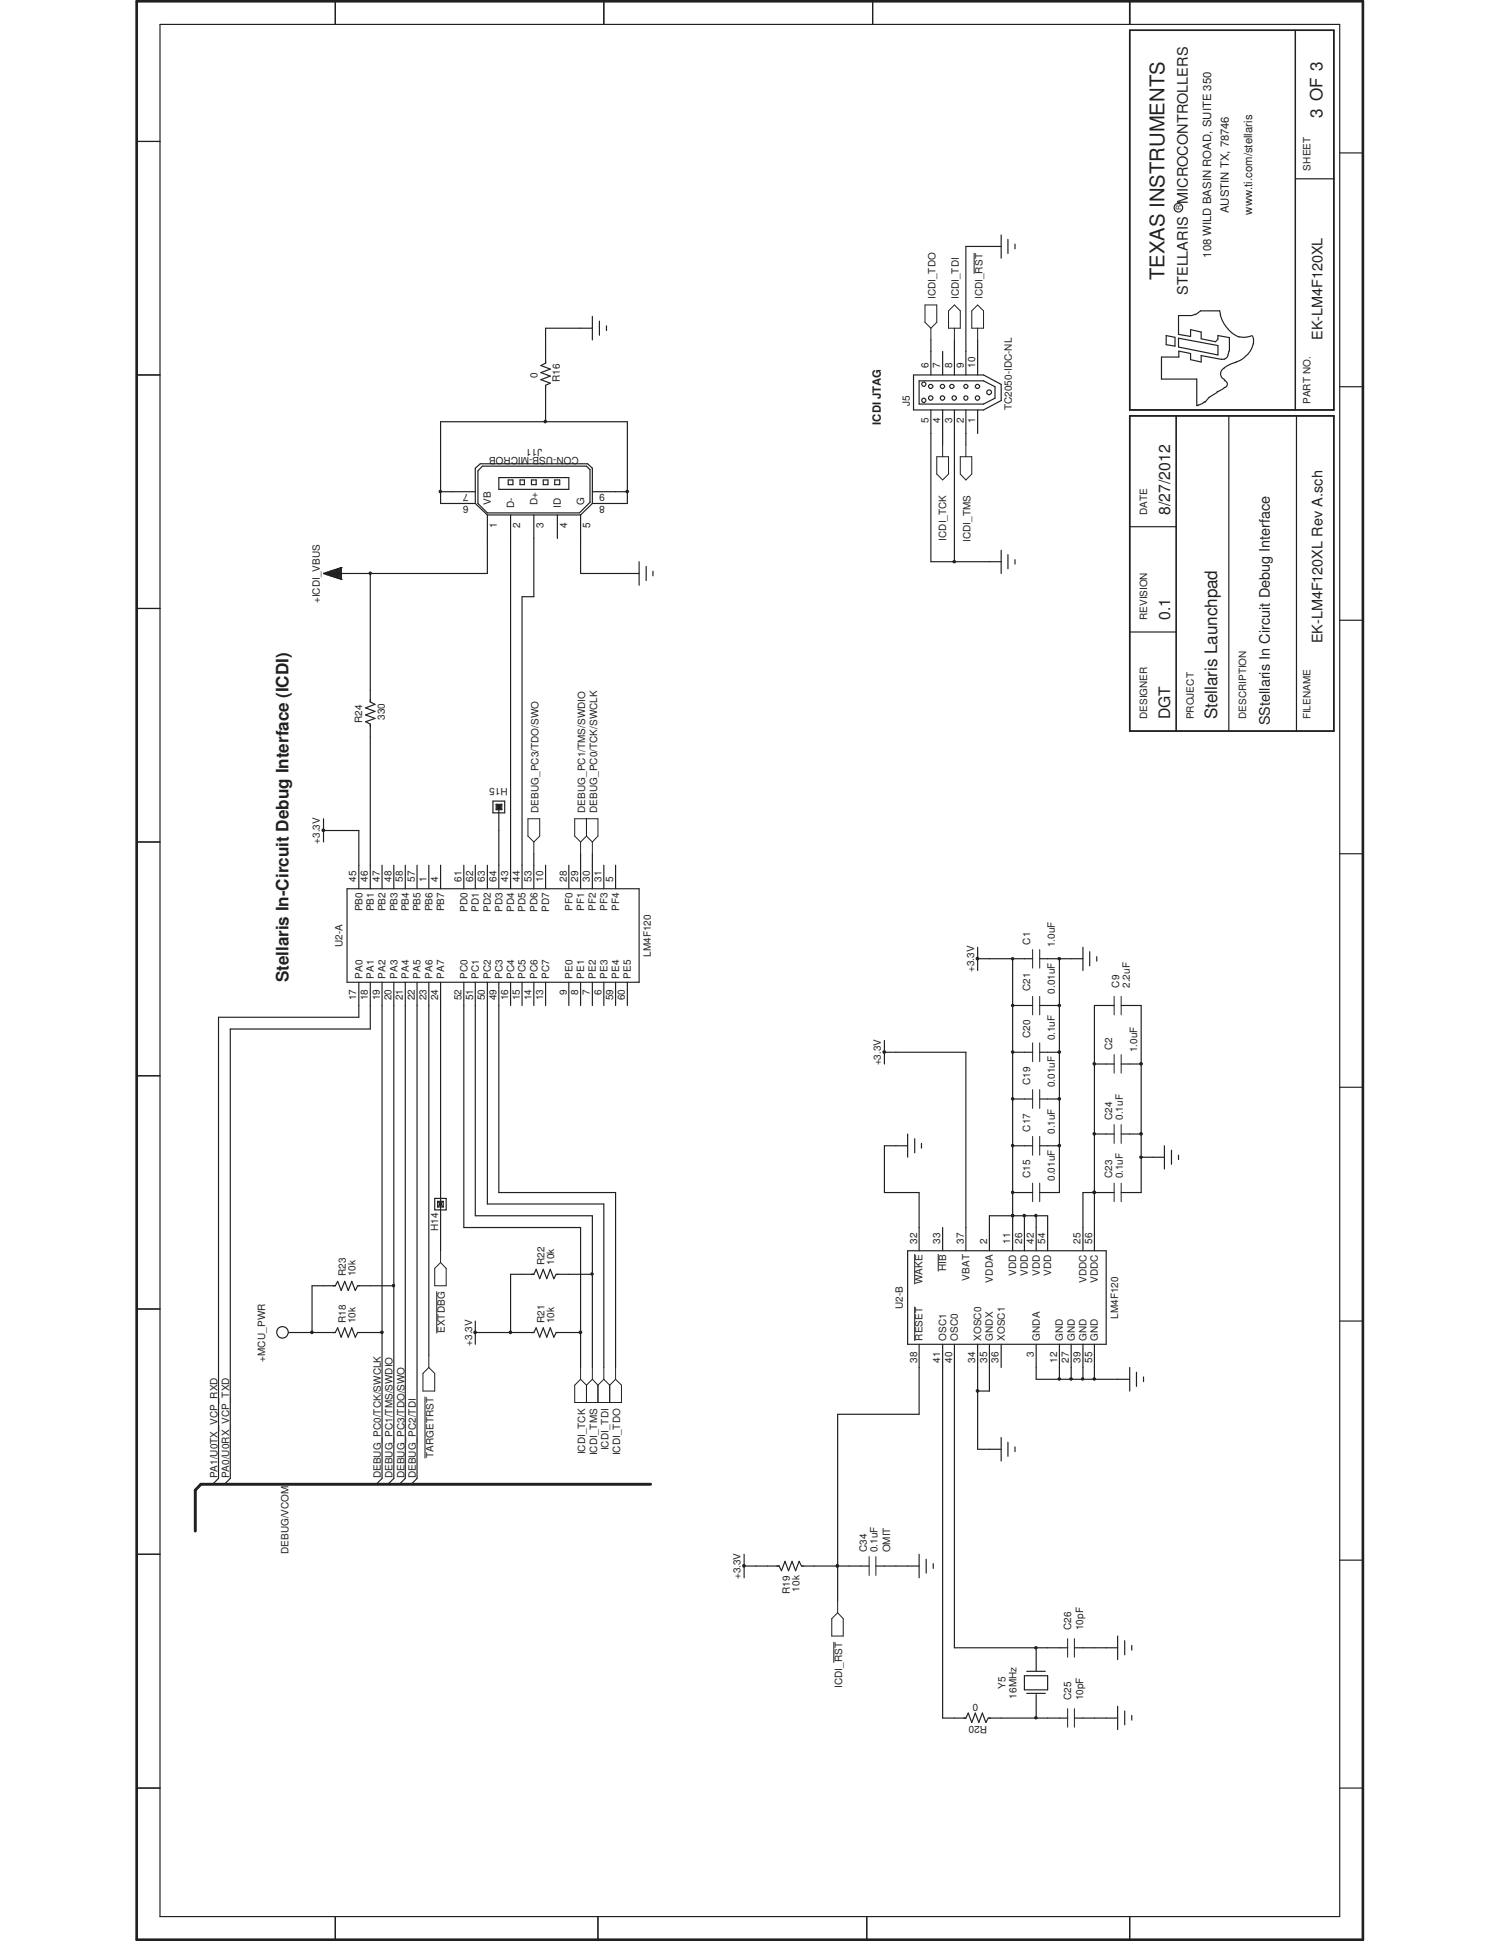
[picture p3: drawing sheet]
<svg xmlns="http://www.w3.org/2000/svg" width="216mm" height="279mm" viewBox="0 0 216 279" stroke-linecap="round" stroke-linejoin="round" font-family="sans-serif">
<g fill="none" stroke="#231f20" stroke-width=".17">
<path d="M23 3.5h169.8v272.4h-169.8zM48.3 .2v3.3M86.9 .2v3.3M125.6 .2v3.3M19.7 20.4h3.3M144.1 33.8v3.4M144.1 35.5h-5.1v18.5M145.1 34.5v2M146.1 35.1v.7M186.4 25.7h5.6M192.8 22h3.4M19.7 54h3.3"/>
<path d="M85.3 45.6v3.3M85.3 47.2h-6.8v5.1l-.6 .3 1.3 .5-1.3 .5 1.3 .5-1.3 .6 1.3 .5-.7 .3v5.2M86.3 46.2v2.1M87.3 46.9v.7M131.5 54h10.1l2.5 1.3v2.4l-2.5 1.3h-10.1zM132.3 54.8h9.3l1.6 .9v1.6l-1.6 .9h-9.3zM134 48.9v5.1M134 59v21.9h10.1M135.7 50.6v3.4M135.7 59v5.1M137.4 48.9v5.1M137.4 59v21.9"/>
<path d="M139 59v5.1M140.7 48.9v5.1M140.7 59v3.4M167.9 48.3l1.2 .3v1.2l-1.2-.2zM169.3 59.9v45.3M169.6 48.7l5.7 1v1.4l-5.7-1.1zM171.6 45.4h-2v2.7l1.8 .3v-.9l1.5 .3v1l2.1 .4 .3-.4v-.5l1.7 .3v1.9M172 45.2l-.4 .2M172.1 45.3l.7-.6h2.8l.1 .6M173.4 57.8l-.5 .4-.5 .1M175.2 56.5l-1.2 .7-.6 .8M175.6 45.3a4.9 4.9 0 0 0 2.8 3.2"/>
<path d="M175.8 51.7l-2.9-.5v.9l-1.5-.3v-.9l-1.7-.4v.9h-2.5v3.2h5.1v3.8h.2M176.2 53a.88 .88 0 0 0-.5 .8 .88 .88 0 0 0 .5 .8M176.2 54.8a.52 .52 0 0 1 .5 .5 .52 .52 0 0 1-.5 .5M176.2 54.7h.1M176.3 55.8l-.5 .3-.6 .3M176.7 51.1a.74 .74 0 0 1-.9 .6M176.9 50.5l-.2 .6M176.9 59.9v45.3M177.9 52.2l-.7 .2-1 .6M179.4 51.2l-.5 .5-1 .4M180.2 48.3l-.9 .2h-.9M180.3 48.4l.1 .4v.7"/>
<path d="M180.4 49.4l-.3 .8-.7 1M186.6 59.9v45.3M192.8 55.7h3.4M63.4 70.8h5M68.4 72.5v-5.1l.7-.6h15.5l.7 .6v5.1M68.4 72.5l1.7 1.6M68.4 72.5h-5v-11.8h26.9v11.8h-5M69.4 67.1h15l.5 .5v4.7l-1.5 1.5h-13.3l-1.3-1.3v-4.7zM70.1 74.1h13.5M70.1 74.1v8.5h-23.5M71.8 68.7h10.1v1.7h-10.1zM73.2 69.1h.6v.7h-.6z"/>
<path d="M73.5 74.1v53.8M74.8 69.1h.7v.7h-.7zM76.5 69.1h.7v.7h-.7zM76.8 74.1v11.8h-1.7v42M78.2 69.1h.7v.7h-.7zM79.8 69.1h.8v.7h-.8zM80.2 74.1v3.4M83.6 74.1v8.5h8.4M85.3 72.5l-1.7 1.6M85.3 70.8h5M144.1 79.2v3.4M145.1 79.8v2.1"/>
<path d="M162.6 75.8h6.7M19.7 87.6h3.3M46.6 82.6h.1M46.6 82.6l2.5 .8M46.8 82.5v.1M46.9 82.5v.1M47 82.7h2.1M47.2 82.3v.5M47.4 82.3v.5M47.5 82.9h1.6M47.8 82.2v.7M47.9 82.1v.9"/>
<path d="M48 83.1h1.1M48.3 82v1.1M48.4 82v1.1M48.6 83.2h.5M48.8 81.8v1.5M48.9 81.7v1.6M49.1 83.4h.1M49.1 81.7h.1M49.1 81.7v1.7M49.1 81.7l-2.5 .9M49.1 81.9h-.5v1.3M49.1 82h-1v1.1"/>
<path d="M49.1 82.2h-1.5v.7M49.1 82.4h-2v.3M53.3 82.6v18.4l.7 .4-1.4 .5 1.4 .5-1.4 .5 1.4 .5-1.4 .5 .7 .3v23.7M92 80.9v3.3M93 81.5v2.1M94 82.2v.7M146.1 80.6v.6M162.6 91h6.7M192.8 89.3h3.4M46.6 119.5h5v8.4M46.6 117.9v3.3M71 115.3h1.6v1.7h-1.6z"/>
<path d="M71.4 116.5h.8M71.4 115.8v.7M71.4 115.8h.8M71.4 115.8l.8 .7M71.8 116.2v11.7M72.2 115.8v.7M72.2 115.8l-.8 .7M19.7 121.2h3.3M50 127.9h42v13.5h-42zM55 124.5v3.4M56.7 124.5v3.4M58.3 124.5v3.4"/>
<path d="M60 124.5v3.4M61.7 124.5v3.4M63.4 124.5v3.4M66.8 124.5v3.4M68.4 124.5v3.4M70.1 124.5v3.4M76.8 122.9v5M78.5 124.5v3.4M81.9 124.5v3.4M83.6 122.9v5M85.3 122.9v5M86.9 124.5v3.4"/>
<path d="M88.6 124.5v3.4M140.7 136.4v3.3M140.7 138h7.9M145.8 138h.1M145.8 138v42M149.6 138h6.3M152.5 138h.1M152.5 138v33.7h-2.9M155.9 136.4v3.3M156.8 137v2M157.9 137.7v.6M192.8 122.9h3.4"/>
<path d="M19.7 154.9h3.3M51.6 141.4v5h-20.1v66.4l-.9 .9M53.3 141.4v6.7h-20.2v64.7l-.8 .9M55 141.4v71.4l-.9 .9M56.7 141.4v71.4l-.9 .9M58.3 141.4v71.4l-.8 .9M60 141.4v71.4l-.8 .9M61.7 141.4v53.8M63.4 141.4v38.6M66.8 141.4v35.3h16.8v20.2M68.4 141.4v33.6h16.9v21.9M70.1 141.4v31.9h16.8v23.6"/>
<path d="M71.8 141.4v30.3h16.8v25.2M73.5 141.4v3.3M75.1 141.4v3.3M76.8 141.4v3.3M78.5 141.4v3.3M81.9 141.4v3.3M83.6 141.4v3.3M85.3 141.4v3.3M86.9 141.4v3.3M88.6 141.4v3.3M90.3 141.4v3.3M127.3 151.5h11.7v28.5"/>
<path d="M127.3 149.8v3.4M145.8 158.2h.1M145.8 144.7h.1M145.8 151.5h.1M145.8 158.2h2.8M145.8 151.5h2.8M145.8 144.7h2.8M149.6 158.2h2.9M149.6 151.5h2.9M149.6 144.7h2.9M152.5 158.2h.1M152.5 151.5h.1"/>
<path d="M152.5 144.7h.1M157.5 153.2h.1M157.5 153.2h2.9M160.4 144.7h-2.9v35.3M161.4 144.7h2.9v27h-2.9M161.4 153.2h2.9M164.3 153.2h.1M192.8 156.5h3.4M62.6 172.5h1.6v1.7h-1.6zM63 172.9h.8M63 173.7h.8M63 172.9v.8"/>
<path d="M63 172.9l.4 .4M63.4 173.3h.1M63.4 173.3l.4 .4M63.8 172.9v.8M63.8 172.9l-.8 .8M130.6 164.9h-3.3v6.8h5v8.3M130.6 163.2v3.4M131.7 163.9v2M132.6 164.6v.7M135.7 176.7v3.3M145.8 175h.1M145.8 164.9h.1"/>
<path d="M145.8 171.7h.1M145.8 171.7h2.8M145.8 164.9h2.8M147.4 175v5M149.1 175v5M149.6 164.9h2.9M152.5 164.9h.1M157.5 171.7h.1M157.5 163.2h.1M157.5 163.2h2.9M160.4 171.7h-4.5v8.3M161.4 163.2h2.9"/>
<path d="M164.3 163.2h.1M164.3 166.6h3.3M167.6 164.9v3.4M168.6 165.6v2M169.6 166.3v.6M19.7 188.4h3.3M41.5 191.8h6.8l.3-.7 .5 1.4 .5-1.4 .5 1.4 .5-1.4 .5 1.4 .4-.7h3.5M56.7 185.1h-5.2l-.4 .7-.5-1.4-.5 1.4-.5-1.4-.5 1.4-.5-1.4-.3 .7h-3.4v6.7M68.4 191.8h8.4l.4-.7 .5 1.4 .5-1.4 .5 1.4 .5-1.4 .5 1.4 .4-.7h3.5M68.4 190.2v3.3M85.3 183.4h-5.2l-.4 .7-.5-1.4-.5 1.4-.5-1.4-.5 1.4-.5-1.4-.4 .7h-3.3v8.4M130.6 180h28.6v13.5h-28.6z"/>
<path d="M132.3 193.5v10.1h-11.7v26.9M135.7 193.5v53.8h3.3l.4-.7 .5 1.3 .5-1.3 .5 1.3 .5-1.3 .5 1.3 .3-.6h11.5M137.4 193.5v43.7h16.3M140.7 193.5v15.1h3.4M142.4 180v-5h8.4v5M142.4 193.5v6.7h-1.7M144.1 193.5v3.4M149.1 193.5v5h13.5M152.5 193.5v5M154.2 193.5v5M155.9 193.5v5M157.5 193.5v5"/>
<path d="M162.6 196.9v3.3M163.6 197.5v2.1M164.6 198.2v.7M192.8 190.2h3.4M144.1 206.9v3.4M145.1 207.6v2M146.1 208.3v.7M19.7 223.7h3.3M107.1 225.4h5l.4 .7 .5-1.4 .5 1.4 .5-1.4 .5 1.4 .5-1.4 .4 .7h9.7M107.1 223.7v3.4M120.6 225.4h.1M126.1 225.4h6.2"/>
<path d="M132.3 223.7v3.4M133.3 224.5v1.9M134.3 225.1v.7M149.1 237.2h.1M149.1 237.2v3.4M154.6 237.2h6.3M160.9 235.5v3.4M161.9 236.2v2M162.9 236.9v.6M192.8 224.6h3.4M19.7 257.4h3.3M147.4 241.2h3.4v2h-3.4z"/>
<path d="M147.8 240.6h2.7M147.8 243.8h2.7M149.1 247.3h.1M149.1 243.9v3.4M154.6 247.3h6.3M160.9 245.6v3.4M161.9 246.3v2M162.9 246.9v.7M192.8 257.4h3.4M48.3 275.9v3.3M86.1 275.9v3.3M124.8 275.9v3.3"/>
<path d="M162.6 275.9v3.3"/>
<circle cx="169.6" cy="29.9" r=".62"/>
<circle cx="133" cy="57.6" r=".31"/>
<circle cx="133" cy="55.3" r=".31"/>
<circle cx="134" cy="57.3" r=".32"/>
<circle cx="134" cy="55.6" r=".31"/>
<circle cx="135.7" cy="57.3" r=".32"/>
<circle cx="135.7" cy="55.6" r=".31"/>
<circle cx="137" cy="55.6" r=".31"/>
<circle cx="137.3" cy="57.3" r=".32"/>
<circle cx="139" cy="57.3" r=".31"/>
<circle cx="139" cy="55.6" r=".3"/>
<circle cx="140.7" cy="57.3" r=".32"/>
<circle cx="140.7" cy="55.6" r=".31"/>
<circle cx="142.4" cy="56.5" r=".34"/>
<circle cx="40.7" cy="191.8" r=".83"/>
</g>
<path d="M19.7 .2h176.5v279h-176.5zM46.5 119.4h.1v.2h-.1zM140.6 137.9h.2v.1h-.2zM127.2 151.4h.1v.1h-.1zM68.3 191.7h.1v.1h-.1zM107 225.3h.1v.2h-.1z" fill="none" stroke="#231f20" stroke-width=".34"/>
<path d="M162.6 4.4h29.4v54.6h-29.4zM162.6 .2v3.3M186.4 4.4v54.6M162.6 59.9h29.4v45.3h-29.4z" fill="none" stroke="#231f20" stroke-width=".21"/>
<g fill="none" stroke="#231f20" stroke-width=".14">
<path d="M140.2 36.4v3M133.1 43.9h1.7v2.5l-.8 .8-.9-.8zM134 47.2v1.7M136.5 44.7l.9-.8 .8 .8v2.5h-1.7zM137.4 47.2v1.7M140.7 43.9l.9 .8v2.5h-1.7v-2.5zM140.7 47.2v1.7M134.8 65.7h1.7v2.5l-.8 .9-.9-.9zM135.7 64.1v1.6M138.2 65.7h1.7v2.5l-.9 .9-.8-.9zM139 64.1v1.6M76 117.9h1.7v2.5l-.9 .8-.8-.8z"/>
<path d="M84.4 117.9v2.5M76.8 121.2v1.7M83.6 121.2v1.7M83.6 121.2l-.9-.8v-2.5h3.4v2.5l-.8 .8M84.4 120.4l-.8 .8M84.4 120.4l.9 .8M85.3 121.2v1.7M148.6 136.7v2.7M149.6 136.7v2.7M148.6 143.4v2.7M148.6 150.1v2.7M148.6 156.8v2.8"/>
<path d="M149.6 143.4v2.7M149.6 150.1v2.7M149.6 156.8v2.8M160.4 143.4v2.7M160.4 151.8v2.7M161.4 143.4v2.7M161.4 151.8v2.7M148.6 163.6v2.7M148.6 170.3v2.7M149.6 163.6v2.7M149.6 170.3v2.7M160.4 161.9v2.7"/>
<path d="M160.4 170.3v2.7M161.4 161.9v2.7M161.4 170.3v2.7M61.7 195.2v1.7M61.7 196.9l.9 .8v2.5h-1.7v-2.5zM62.6 182.6l.8-.9 .8 .9v2.5h-1.6zM62.9 185.9v6M63.4 180v1.7M83.6 196.9v1.6M83.6 198.5l.8 .9M83.6 198.5l-.9 .9v2.5h6.8v-2.5l-.9-.9M84.4 199.4v2.5"/>
<path d="M85.3 196.9v1.6M85.3 198.5l.8 .9M85.3 198.5l-.9 .9M86.1 199.4v2.5M86.9 196.9v1.6M86.9 198.5l.9 .9M86.9 198.5l-.8 .9M87.8 199.4v2.5M88.6 196.9v1.6M88.6 198.5l-.8 .9M131.7 180.6v4.2M131.7 188.1v4.9"/>
<path d="M135 180.6v2.4M61.2 201.1v8.8M120 236.4v2.9M120.6 230.5v1.7M120.6 232.2l.8 .8v2.5h-1.7v-2.5zM125.1 224.1v2.7M126.1 224.1v2.7M153.7 235.9v2.6M154.6 235.9v2.6M153.7 246v2.6M154.6 246v2.6"/>
</g>
<path d="M71.7 116h.2v.3h-.2z" fill="none" stroke="#231f20" stroke-width=".38"/>
<path d="M137.2 80.7h.3v.3h-.3z" fill-rule="evenodd" fill="#231f20"/>
<path d="M137.2 80.7h.3v.3h-.3z" fill="none" stroke="#231f20" stroke-width=".14"/>
<path d="M145.6 174.8h.3v.3l-.1 .1-.2-.1z" fill-rule="evenodd" fill="#231f20"/>
<path d="M145.6 174.8h.3v.3l-.1 .1-.2-.1z" fill="none" stroke="#231f20" stroke-width=".14"/>
<path d="M147.3 174.8h.3v.3l-.2 .1-.1-.1z" fill-rule="evenodd" fill="#231f20"/>
<path d="M147.3 174.8h.3v.3l-.2 .1-.1-.1z" fill="none" stroke="#231f20" stroke-width=".14"/>
<path d="M149 174.8h.2v.3l-.1 .1-.1-.1z" fill-rule="evenodd" fill="#231f20"/>
<path d="M149 174.8h.2v.3l-.1 .1-.1-.1z" fill="none" stroke="#231f20" stroke-width=".14"/>
<path d="M157.4 171.5h.2v.3h-.1h-.1z" fill-rule="evenodd" fill="#231f20"/>
<path d="M157.4 171.5h.2v.3h-.1h-.1z" fill="none" stroke="#231f20" stroke-width=".14"/>
<path d="M152.3 198.4h.3v.2h-.3z" fill-rule="evenodd" fill="#231f20"/>
<path d="M152.3 198.4h.3v.2h-.3z" fill="none" stroke="#231f20" stroke-width=".14"/>
<path d="M154 198.4h.3v.2h-.3z" fill-rule="evenodd" fill="#231f20"/>
<path d="M154 198.4h.3v.2h-.3z" fill="none" stroke="#231f20" stroke-width=".14"/>
<path d="M155.7 198.4h.2v.2h-.2z" fill-rule="evenodd" fill="#231f20"/>
<path d="M155.7 198.4h.2v.2h-.2z" fill="none" stroke="#231f20" stroke-width=".14"/>
<path d="M157.4 198.4h.2v.2h-.2z" fill-rule="evenodd" fill="#231f20"/>
<path d="M157.4 198.4h.2v.2h-.2z" fill="none" stroke="#231f20" stroke-width=".14"/>
<path d="M145.6 174.8h.3v.3l-.1 .1-.2-.1z" fill-rule="evenodd" fill="#231f20"/>
<path d="M145.6 174.8h.3v.3l-.1 .1-.2-.1z" fill="none" stroke="#231f20" stroke-width=".14"/>
<path d="M164.1 166.4h.3v.3h-.3z" fill-rule="evenodd" fill="#231f20"/>
<path d="M164.1 166.4h.3v.3h-.3z" fill="none" stroke="#231f20" stroke-width=".14"/>
<path d="M145.6 164.8h.3v.2l-.1 .1-.2-.1z" fill-rule="evenodd" fill="#231f20"/>
<path d="M145.6 164.8h.3v.2l-.1 .1-.2-.1z" fill="none" stroke="#231f20" stroke-width=".14"/>
<path d="M145.6 158h.3v.3l-.1 .1-.2-.1z" fill-rule="evenodd" fill="#231f20"/>
<path d="M145.6 158h.3v.3l-.1 .1-.2-.1z" fill="none" stroke="#231f20" stroke-width=".14"/>
<path d="M145.6 171.5h.3v.3h-.1h-.2z" fill-rule="evenodd" fill="#231f20"/>
<path d="M145.6 171.5h.3v.3h-.1h-.2z" fill="none" stroke="#231f20" stroke-width=".14"/>
<path d="M152.3 164.8h.3v.2l-.2 .1-.1-.1z" fill-rule="evenodd" fill="#231f20"/>
<path d="M152.3 164.8h.3v.2l-.2 .1-.1-.1z" fill="none" stroke="#231f20" stroke-width=".14"/>
<path d="M152.3 158h.3v.3l-.2 .1-.1-.1z" fill-rule="evenodd" fill="#231f20"/>
<path d="M152.3 158h.3v.3l-.2 .1-.1-.1z" fill="none" stroke="#231f20" stroke-width=".14"/>
<path d="M152.3 151.3h.3v.3h-.2h-.1z" fill-rule="evenodd" fill="#231f20"/>
<path d="M152.3 151.3h.3v.3h-.2h-.1z" fill="none" stroke="#231f20" stroke-width=".14"/>
<path d="M152.3 144.6h.3v.3h-.3z" fill-rule="evenodd" fill="#231f20"/>
<path d="M152.3 144.6h.3v.3h-.3z" fill="none" stroke="#231f20" stroke-width=".14"/>
<path d="M145.6 144.6h.3v.3h-.3z" fill-rule="evenodd" fill="#231f20"/>
<path d="M145.6 144.6h.3v.3h-.3z" fill="none" stroke="#231f20" stroke-width=".14"/>
<path d="M145.6 151.3h.3v.3h-.1h-.2z" fill-rule="evenodd" fill="#231f20"/>
<path d="M145.6 151.3h.3v.3h-.1h-.2z" fill="none" stroke="#231f20" stroke-width=".14"/>
<path d="M157.4 171.5h.2v.3h-.1h-.1z" fill-rule="evenodd" fill="#231f20"/>
<path d="M157.4 171.5h.2v.3h-.1h-.1z" fill="none" stroke="#231f20" stroke-width=".14"/>
<path d="M157.4 163.1h.2v.2l-.1 .1-.1-.1z" fill-rule="evenodd" fill="#231f20"/>
<path d="M157.4 163.1h.2v.2l-.1 .1-.1-.1z" fill="none" stroke="#231f20" stroke-width=".14"/>
<path d="M149 237.1h.2v.2h-.2z" fill-rule="evenodd" fill="#231f20"/>
<path d="M149 237.1h.2v.2h-.2z" fill="none" stroke="#231f20" stroke-width=".14"/>
<path d="M164.1 163.1h.3v.2l-.2 .1-.1-.1z" fill-rule="evenodd" fill="#231f20"/>
<path d="M164.1 163.1h.3v.2l-.2 .1-.1-.1z" fill="none" stroke="#231f20" stroke-width=".14"/>
<path d="M120.4 225.3h.2v.2l-.1 .1-.1-.1z" fill-rule="evenodd" fill="#231f20"/>
<path d="M120.4 225.3h.2v.2l-.1 .1-.1-.1z" fill="none" stroke="#231f20" stroke-width=".14"/>
<path d="M85.1 183.3h.2v.2h-.2z" fill-rule="evenodd" fill="#231f20"/>
<path d="M85.1 183.3h.2v.2h-.2z" fill="none" stroke="#231f20" stroke-width=".14"/>
<path d="M83.4 191.7h.3v.2l-.2 .1-.1-.1z" fill-rule="evenodd" fill="#231f20"/>
<path d="M83.4 191.7h.3v.2l-.2 .1-.1-.1z" fill="none" stroke="#231f20" stroke-width=".14"/>
<path d="M73.3 191.7h.3v.2l-.2 .1-.1-.1z" fill-rule="evenodd" fill="#231f20"/>
<path d="M73.3 191.7h.3v.2l-.2 .1-.1-.1z" fill="none" stroke="#231f20" stroke-width=".14"/>
<path d="M120.4 225.3h.2v.2l-.1 .1-.1-.1z" fill-rule="evenodd" fill="#231f20"/>
<path d="M120.4 225.3h.2v.2l-.1 .1-.1-.1z" fill="none" stroke="#231f20" stroke-width=".14"/>
<path d="M140.6 200.1h.2v.2l-.1 .1-.1-.1z" fill-rule="evenodd" fill="#231f20"/>
<path d="M140.6 200.1h.2v.2l-.1 .1-.1-.1z" fill="none" stroke="#231f20" stroke-width=".14"/>
<path d="M54.8 191.7h.3v.2l-.2 .1-.1-.1z" fill-rule="evenodd" fill="#231f20"/>
<path d="M54.8 191.7h.3v.2l-.2 .1-.1-.1z" fill="none" stroke="#231f20" stroke-width=".14"/>
<path d="M56.5 184.9h.3v.3l-.2 .1-.1-.1z" fill-rule="evenodd" fill="#231f20"/>
<path d="M56.5 184.9h.3v.3l-.2 .1-.1-.1z" fill="none" stroke="#231f20" stroke-width=".14"/>
<path d="M63.2 173.2h.3v.2h-.3z" fill-rule="evenodd" fill="#231f20"/>
<path d="M63.2 173.2h.3v.2h-.3z" fill="none" stroke="#231f20" stroke-width=".14"/>
<path d="M63.2 70.6h.3v.3l-.1 .1-.2-.1z" fill-rule="evenodd" fill="#231f20"/>
<path d="M63.2 70.6h.3v.3l-.1 .1-.2-.1z" fill="none" stroke="#231f20" stroke-width=".14"/>
<path d="M90.1 70.6h.3v.3l-.1 .1-.2-.1z" fill-rule="evenodd" fill="#231f20"/>
<path d="M90.1 70.6h.3v.3l-.1 .1-.2-.1z" fill="none" stroke="#231f20" stroke-width=".14"/>
<path d="M78.4 60.5h.2v.3l-.1 .1-.1-.1z" fill-rule="evenodd" fill="#231f20"/>
<path d="M78.4 60.5h.2v.3l-.1 .1-.1-.1z" fill="none" stroke="#231f20" stroke-width=".14"/>
<path d="M53.2 82.4h.2v.2l-.1 .1-.1-.1z" fill-rule="evenodd" fill="#231f20"/>
<path d="M53.2 82.4h.2v.2l-.1 .1-.1-.1z" fill="none" stroke="#231f20" stroke-width=".14"/>
<path d="M149 247.1h.2v.3h-.2z" fill-rule="evenodd" fill="#231f20"/>
<path d="M149 247.1h.2v.3h-.2z" fill="none" stroke="#231f20" stroke-width=".14"/>
<path d="M44.8 191.7h.2v.2l-.1 .1-.1-.1z" fill-rule="evenodd" fill="#231f20"/>
<path d="M44.8 191.7h.2v.2l-.1 .1-.1-.1z" fill="none" stroke="#231f20" stroke-width=".14"/>
<path d="M152.3 137.9h.3v.2h-.3z" fill-rule="evenodd" fill="#231f20"/>
<path d="M152.3 137.9h.3v.2h-.3z" fill="none" stroke="#231f20" stroke-width=".14"/>
<path d="M145.6 137.9h.3v.2h-.3z" fill-rule="evenodd" fill="#231f20"/>
<path d="M145.6 137.9h.3v.2h-.3z" fill="none" stroke="#231f20" stroke-width=".14"/>
<path d="M164.1 153h.3v.3h-.2h-.1z" fill-rule="evenodd" fill="#231f20"/>
<path d="M164.1 153h.3v.3h-.2h-.1z" fill="none" stroke="#231f20" stroke-width=".14"/>
<path d="M157.4 153h.2v.3h-.1h-.1z" fill-rule="evenodd" fill="#231f20"/>
<path d="M157.4 153h.2v.3h-.1h-.1z" fill="none" stroke="#231f20" stroke-width=".14"/>
<path d="M93.6 213.7h-64.7l-.8 .8v5.9" fill="none" stroke="#231f20" stroke-width=".42"/>
<text font-size="2.9" fill="#231f20" x="167.6" y="40.3" transform="rotate(-90 167.6 40.3)">TEXAS INSTRUMENTS</text>
<g font-size="2.5" fill="#231f20">
<text x="190.3" y="17" transform="rotate(-90 190.3 17)">3 OF 3</text>
<text x="175.2" y="103.5" transform="rotate(-90 175.2 103.5)">Stellaris Launchpad</text>
<text x="41.5" y="141.4" transform="rotate(-90 41.5 141.4)">Stellaris In-Circuit Debug Interface (ICDI)</text>
</g>
<g font-size="2.3" fill="#231f20">
<text x="168.4" y="74.1" transform="rotate(-90 168.4 74.1)">8/27/2012</text>
<text x="168.4" y="89.3" transform="rotate(-90 168.4 89.3)">0.1</text>
<text x="168.4" y="103.5" transform="rotate(-90 168.4 103.5)">DGT</text>
</g>
<g font-size="2.1" fill="#231f20">
<text x="171" y="29.4" transform="rotate(-90 171 29.4)">MICROCONTROLLERS</text>
<text x="171" y="42.4" transform="rotate(-90 171 42.4)">STELLARIS</text>
<text x="190.3" y="48.9" transform="rotate(-90 190.3 48.9)">EK-LM4F120XL</text>
<text x="190.3" y="92.6" transform="rotate(-90 190.3 92.6)">EK-LM4F120XL Rev A.sch</text>
<text x="182.8" y="104.4" transform="rotate(-90 182.8 104.4)">SStellaris In Circuit Debug Interface</text>
</g>
<g font-size="1.6" fill="#231f20">
<text x="176.9" y="30.7" transform="rotate(-90 176.9 30.7)">AUSTIN TX, 78746</text>
<text x="180.2" y="30.9" transform="rotate(-90 180.2 30.9)">www.ti.com/stellaris</text>
<text x="174.3" y="37.1" transform="rotate(-90 174.3 37.1)">108 WILD BASIN ROAD, SUITE 350</text>
<text x="126.8" y="61.2" transform="rotate(-90 126.8 61.2)">ICDI JTAG</text>
</g>
<g font-size="1.4" fill="#231f20">
<text x="188.6" y="24.6" transform="rotate(-90 188.6 24.6)">SHEET</text>
<text x="134.7" y="43.1" transform="rotate(-90 134.7 43.1)">ICDI_TDO</text>
<text x="138" y="43.1" transform="rotate(-90 138 43.1)">ICDI_TDI</text>
<text x="141.4" y="43.1" transform="rotate(-90 141.4 43.1)">ICDI_RST</text>
<text x="133.6" y="53" transform="rotate(-90 133.6 53)">6</text>
<text x="135.3" y="53" transform="rotate(-90 135.3 53)">7</text>
<text x="137" y="53" transform="rotate(-90 137 53)">8</text>
<text x="138.7" y="53" transform="rotate(-90 138.7 53)">9</text>
<text x="140.4" y="53" transform="rotate(-90 140.4 53)">10</text>
<text x="77.3" y="54.4" transform="rotate(-90 77.3 54.4)">0</text>
<text x="80.6" y="55" transform="rotate(-90 80.6 55)">R16</text>
<text x="131" y="58.4" transform="rotate(-90 131 58.4)">J5</text>
<text x="145.6" y="59.1" transform="rotate(-90 145.6 59.1)">TC2050-IDC-NL</text>
<text x="188.6" y="58.2" transform="rotate(-90 188.6 58.2)">PART NO.</text>
<text x="78" y="64.7" transform="rotate(-180 78 64.7)">J11</text>
<text x="83.3" y="65.7" transform="rotate(-180 83.3 65.7)">CON-USB-MICROB</text>
<text x="133.6" y="60.8" transform="rotate(-90 133.6 60.8)">5</text>
<text x="135.3" y="60.8" transform="rotate(-90 135.3 60.8)">4</text>
<text x="137" y="60.8" transform="rotate(-90 137 60.8)">3</text>
<text x="138.7" y="60.8" transform="rotate(-90 138.7 60.8)">2</text>
<text x="140.4" y="60.8" transform="rotate(-90 140.4 60.8)">1</text>
<text x="67.4" y="71.1" transform="rotate(-180 67.4 71.1)">7</text>
<text x="87.1" y="71.1" transform="rotate(-180 87.1 71.1)">9</text>
<text x="67.4" y="72.8" transform="rotate(-180 67.4 72.8)">6</text>
<text x="70.7" y="72.7" transform="rotate(-90 70.7 72.7)">VB</text>
<text x="71.5" y="75.9" transform="rotate(-90 71.5 75.9)">1</text>
<text x="74" y="73.2" transform="rotate(-90 74 73.2)">D-</text>
<text x="74.9" y="75.9" transform="rotate(-90 74.9 75.9)">2</text>
<text x="77.3" y="72.7" transform="rotate(-90 77.3 72.7)">D+</text>
<text x="78.2" y="75.9" transform="rotate(-90 78.2 75.9)">3</text>
<text x="80.7" y="73.1" transform="rotate(-90 80.7 73.1)">ID</text>
<text x="81.6" y="75.9" transform="rotate(-90 81.6 75.9)">4</text>
<text x="84.1" y="72.7" transform="rotate(-90 84.1 72.7)">G</text>
<text x="85" y="75.9" transform="rotate(-90 85 75.9)">5</text>
<text x="87.1" y="72.8" transform="rotate(-180 87.1 72.8)">8</text>
<text x="136.2" y="77.9" transform="rotate(-90 136.2 77.9)">ICDI_TCK</text>
<text x="165.1" y="74.1" transform="rotate(-90 165.1 74.1)">DATE</text>
<text x="139.7" y="78" transform="rotate(-90 139.7 78)">ICDI_TMS</text>
<text x="46.1" y="86.8" transform="rotate(-90 46.1 86.8)">+ICDI_VBUS</text>
<text x="165.1" y="89.3" transform="rotate(-90 165.1 89.3)">REVISION</text>
<text x="52.1" y="104.1" transform="rotate(-90 52.1 104.1)">R24</text>
<text x="55.4" y="103.6" transform="rotate(-90 55.4 103.6)">330</text>
<text x="165.1" y="103.5" transform="rotate(-90 165.1 103.5)">DESIGNER</text>
<text x="171.8" y="103.5" transform="rotate(-90 171.8 103.5)">PROJECT</text>
<text x="179.4" y="103.5" transform="rotate(-90 179.4 103.5)">DESCRIPTION</text>
<text x="188.6" y="103.5" transform="rotate(-90 188.6 103.5)">FILENAME</text>
<text x="73.1" y="113.5" transform="rotate(-180 73.1 113.5)">H15</text>
<text x="77.5" y="117" transform="rotate(-90 77.5 117)">DEBUG_PC3/TDO/SWO</text>
<text x="84.2" y="117" transform="rotate(-90 84.2 117)">DEBUG_PC1/TMS/SWDIO</text>
<text x="85.9" y="117" transform="rotate(-90 85.9 117)">DEBUG_PC0/TCK/SWCLK</text>
<text x="46.1" y="121.5" transform="rotate(-90 46.1 121.5)">+3.3V</text>
<text x="51.3" y="126.9" transform="rotate(-90 51.3 126.9)">45</text>
<text x="52.2" y="131.2" transform="rotate(-90 52.2 131.2)">PB0</text>
<text x="53" y="126.9" transform="rotate(-90 53 126.9)">46</text>
<text x="53.8" y="131.2" transform="rotate(-90 53.8 131.2)">PB1</text>
<text x="54.7" y="126.9" transform="rotate(-90 54.7 126.9)">47</text>
<text x="55.5" y="131.2" transform="rotate(-90 55.5 131.2)">PB2</text>
<text x="56.3" y="126.9" transform="rotate(-90 56.3 126.9)">48</text>
<text x="57.2" y="131.2" transform="rotate(-90 57.2 131.2)">PB3</text>
<text x="58" y="126.9" transform="rotate(-90 58 126.9)">58</text>
<text x="58.8" y="131.2" transform="rotate(-90 58.8 131.2)">PB4</text>
<text x="59.7" y="126.9" transform="rotate(-90 59.7 126.9)">57</text>
<text x="60.5" y="131.2" transform="rotate(-90 60.5 131.2)">PB5</text>
<text x="61.4" y="126.9" transform="rotate(-90 61.4 126.9)">1</text>
<text x="62.2" y="131.2" transform="rotate(-90 62.2 131.2)">PB6</text>
<text x="63.1" y="126.9" transform="rotate(-90 63.1 126.9)">4</text>
<text x="63.9" y="131.2" transform="rotate(-90 63.9 131.2)">PB7</text>
<text x="66.4" y="126.9" transform="rotate(-90 66.4 126.9)">61</text>
<text x="67.3" y="131.3" transform="rotate(-90 67.3 131.3)">PD0</text>
<text x="68.1" y="126.9" transform="rotate(-90 68.1 126.9)">62</text>
<text x="68.9" y="131.3" transform="rotate(-90 68.9 131.3)">PD1</text>
<text x="69.8" y="126.9" transform="rotate(-90 69.8 126.9)">63</text>
<text x="70.7" y="131.3" transform="rotate(-90 70.7 131.3)">PD2</text>
<text x="71.5" y="126.9" transform="rotate(-90 71.5 126.9)">64</text>
<text x="72.3" y="131.3" transform="rotate(-90 72.3 131.3)">PD3</text>
<text x="73.2" y="126.9" transform="rotate(-90 73.2 126.9)">43</text>
<text x="74" y="131.3" transform="rotate(-90 74 131.3)">PD4</text>
<text x="74.8" y="126.9" transform="rotate(-90 74.8 126.9)">44</text>
<text x="75.6" y="131.3" transform="rotate(-90 75.6 131.3)">PD5</text>
<text x="76.5" y="126.9" transform="rotate(-90 76.5 126.9)">53</text>
<text x="77.3" y="131.3" transform="rotate(-90 77.3 131.3)">PD6</text>
<text x="78.2" y="126.9" transform="rotate(-90 78.2 126.9)">10</text>
<text x="79" y="131.3" transform="rotate(-90 79 131.3)">PD7</text>
<text x="81.6" y="126.9" transform="rotate(-90 81.6 126.9)">28</text>
<text x="82.4" y="131.1" transform="rotate(-90 82.4 131.1)">PF0</text>
<text x="83.2" y="126.9" transform="rotate(-90 83.2 126.9)">29</text>
<text x="84.1" y="131.1" transform="rotate(-90 84.1 131.1)">PF1</text>
<text x="84.9" y="126.9" transform="rotate(-90 84.9 126.9)">30</text>
<text x="85.8" y="131.1" transform="rotate(-90 85.8 131.1)">PF2</text>
<text x="86.6" y="126.9" transform="rotate(-90 86.6 126.9)">31</text>
<text x="87.4" y="131.1" transform="rotate(-90 87.4 131.1)">PF3</text>
<text x="88.3" y="126.9" transform="rotate(-90 88.3 126.9)">5</text>
<text x="89.1" y="131.1" transform="rotate(-90 89.1 131.1)">PF4</text>
<text x="49.3" y="136.3" transform="rotate(-90 49.3 136.3)">U2-A</text>
<text x="93.7" y="137.7" transform="rotate(-90 93.7 137.7)">LM4F120</text>
<text x="148.3" y="136" transform="rotate(-90 148.3 136)">C1</text>
<text x="151.8" y="136.4" transform="rotate(-90 151.8 136.4)">1.0uF</text>
<text x="52.2" y="140.9" transform="rotate(-90 52.2 140.9)">PA0</text>
<text x="53.8" y="140.9" transform="rotate(-90 53.8 140.9)">PA1</text>
<text x="55.5" y="140.9" transform="rotate(-90 55.5 140.9)">PA2</text>
<text x="57.2" y="140.9" transform="rotate(-90 57.2 140.9)">PA3</text>
<text x="58.8" y="140.9" transform="rotate(-90 58.8 140.9)">PA4</text>
<text x="60.5" y="140.9" transform="rotate(-90 60.5 140.9)">PA5</text>
<text x="62.2" y="140.9" transform="rotate(-90 62.2 140.9)">PA6</text>
<text x="63.9" y="140.9" transform="rotate(-90 63.9 140.9)">PA7</text>
<text x="67.3" y="140.9" transform="rotate(-90 67.3 140.9)">PC0</text>
<text x="68.9" y="140.9" transform="rotate(-90 68.9 140.9)">PC1</text>
<text x="70.7" y="140.9" transform="rotate(-90 70.7 140.9)">PC2</text>
<text x="72.3" y="140.9" transform="rotate(-90 72.3 140.9)">PC3</text>
<text x="74" y="140.9" transform="rotate(-90 74 140.9)">PC4</text>
<text x="75.6" y="140.9" transform="rotate(-90 75.6 140.9)">PC5</text>
<text x="77.3" y="140.9" transform="rotate(-90 77.3 140.9)">PC6</text>
<text x="79" y="140.9" transform="rotate(-90 79 140.9)">PC7</text>
<text x="81.6" y="143.2" transform="rotate(-90 81.6 143.2)">9</text>
<text x="82.4" y="140.9" transform="rotate(-90 82.4 140.9)">PE0</text>
<text x="83.2" y="143.2" transform="rotate(-90 83.2 143.2)">8</text>
<text x="84.1" y="140.9" transform="rotate(-90 84.1 140.9)">PE1</text>
<text x="84.9" y="143.2" transform="rotate(-90 84.9 143.2)">7</text>
<text x="85.8" y="140.9" transform="rotate(-90 85.8 140.9)">PE2</text>
<text x="86.6" y="143.2" transform="rotate(-90 86.6 143.2)">6</text>
<text x="87.4" y="140.9" transform="rotate(-90 87.4 140.9)">PE3</text>
<text x="89.1" y="140.9" transform="rotate(-90 89.1 140.9)">PE4</text>
<text x="90.8" y="140.9" transform="rotate(-90 90.8 140.9)">PE5</text>
<text x="140.2" y="139.9" transform="rotate(-90 140.2 139.9)">+3.3V</text>
<text x="148.3" y="142.7" transform="rotate(-90 148.3 142.7)">C21</text>
<text x="151.8" y="143" transform="rotate(-90 151.8 143)">0.01uF</text>
<text x="161.1" y="142.2" transform="rotate(-90 161.1 142.2)">C9</text>
<text x="162.6" y="142.2" transform="rotate(-90 162.6 142.2)">2.2uF</text>
<text x="51.3" y="144" transform="rotate(-90 51.3 144)">17</text>
<text x="53" y="144" transform="rotate(-90 53 144)">18</text>
<text x="54.7" y="144" transform="rotate(-90 54.7 144)">19</text>
<text x="56.3" y="144" transform="rotate(-90 56.3 144)">20</text>
<text x="58" y="144" transform="rotate(-90 58 144)">21</text>
<text x="59.7" y="144" transform="rotate(-90 59.7 144)">22</text>
<text x="61.4" y="144" transform="rotate(-90 61.4 144)">23</text>
<text x="63.1" y="144" transform="rotate(-90 63.1 144)">24</text>
<text x="66.4" y="144" transform="rotate(-90 66.4 144)">52</text>
<text x="68.1" y="144" transform="rotate(-90 68.1 144)">51</text>
<text x="69.8" y="144" transform="rotate(-90 69.8 144)">50</text>
<text x="71.5" y="144" transform="rotate(-90 71.5 144)">49</text>
<text x="73.2" y="144" transform="rotate(-90 73.2 144)">16</text>
<text x="74.8" y="144" transform="rotate(-90 74.8 144)">15</text>
<text x="76.5" y="144" transform="rotate(-90 76.5 144)">14</text>
<text x="78.2" y="144" transform="rotate(-90 78.2 144)">13</text>
<text x="88.3" y="144" transform="rotate(-90 88.3 144)">59</text>
<text x="90" y="144" transform="rotate(-90 90 144)">60</text>
<text x="148.3" y="149.4" transform="rotate(-90 148.3 149.4)">C20</text>
<text x="151.8" y="149.8" transform="rotate(-90 151.8 149.8)">0.1uF</text>
<text x="126.8" y="153.4" transform="rotate(-90 126.8 153.4)">+3.3V</text>
<text x="160.1" y="151.1" transform="rotate(-90 160.1 151.1)">C2</text>
<text x="163.7" y="151.5" transform="rotate(-90 163.7 151.5)">1.0uF</text>
<text x="148.3" y="156.2" transform="rotate(-90 148.3 156.2)">C19</text>
<text x="151.8" y="156.5" transform="rotate(-90 151.8 156.5)">0.01uF</text>
<text x="160.1" y="161.2" transform="rotate(-90 160.1 161.2)">C24</text>
<text x="161.6" y="161.2" transform="rotate(-90 161.6 161.2)">0.1uF</text>
<text x="148.3" y="162.9" transform="rotate(-90 148.3 162.9)">C17</text>
<text x="151.8" y="163.2" transform="rotate(-90 151.8 163.2)">0.1uF</text>
<text x="148.3" y="169.6" transform="rotate(-90 148.3 169.6)">C15</text>
<text x="151.8" y="170" transform="rotate(-90 151.8 170)">0.01uF</text>
<text x="160.1" y="169.6" transform="rotate(-90 160.1 169.6)">C23</text>
<text x="161.6" y="169.6" transform="rotate(-90 161.6 169.6)">0.1uF</text>
<text x="63.1" y="177.2" transform="rotate(-90 63.1 177.2)">H14</text>
<text x="132" y="179" transform="rotate(-90 132 179)">32</text>
<text x="135.3" y="179" transform="rotate(-90 135.3 179)">33</text>
<text x="138.7" y="179" transform="rotate(-90 138.7 179)">37</text>
<text x="142.1" y="179" transform="rotate(-90 142.1 179)">2</text>
<text x="145.4" y="179" transform="rotate(-90 145.4 179)">11</text>
<text x="147.1" y="179" transform="rotate(-90 147.1 179)">26</text>
<text x="148.8" y="179" transform="rotate(-90 148.8 179)">42</text>
<text x="150.5" y="179" transform="rotate(-90 150.5 179)">54</text>
<text x="155.5" y="179" transform="rotate(-90 155.5 179)">25</text>
<text x="157.2" y="179" transform="rotate(-90 157.2 179)">56</text>
<text x="49.8" y="183.7" transform="rotate(-90 49.8 183.7)">R23</text>
<text x="51.2" y="183.7" transform="rotate(-90 51.2 183.7)">10k</text>
<text x="78.4" y="182.1" transform="rotate(-90 78.4 182.1)">R22</text>
<text x="79.8" y="182.1" transform="rotate(-90 79.8 182.1)">10k</text>
<text x="132.8" y="184.8" transform="rotate(-90 132.8 184.8)">WAKE</text>
<text x="136.2" y="183" transform="rotate(-90 136.2 183)">HIB</text>
<text x="139.5" y="184.4" transform="rotate(-90 139.5 184.4)">VBAT</text>
<text x="142.9" y="184.6" transform="rotate(-90 142.9 184.6)">VDDA</text>
<text x="146.3" y="183.6" transform="rotate(-90 146.3 183.6)">VDD</text>
<text x="148" y="183.6" transform="rotate(-90 148 183.6)">VDD</text>
<text x="149.6" y="183.6" transform="rotate(-90 149.6 183.6)">VDD</text>
<text x="151.3" y="183.6" transform="rotate(-90 151.3 183.6)">VDD</text>
<text x="156.4" y="184.7" transform="rotate(-90 156.4 184.7)">VDDC</text>
<text x="158" y="184.7" transform="rotate(-90 158 184.7)">VDDC</text>
<text x="49.8" y="190.5" transform="rotate(-90 49.8 190.5)">R18</text>
<text x="51.2" y="190.5" transform="rotate(-90 51.2 190.5)">10k</text>
<text x="64.1" y="191.9" transform="rotate(-90 64.1 191.9)">EXTDBG</text>
<text x="78.4" y="190.5" transform="rotate(-90 78.4 190.5)">R21</text>
<text x="79.8" y="190.5" transform="rotate(-90 79.8 190.5)">10k</text>
<text x="130" y="188.4" transform="rotate(-90 130 188.4)">U2-B</text>
<text x="161" y="189.8" transform="rotate(-90 161 189.8)">LM4F120</text>
<text x="38.2" y="196" transform="rotate(-90 38.2 196)">+MCU_PWR</text>
<text x="67.9" y="193.7" transform="rotate(-90 67.9 193.7)">+3.3V</text>
<text x="132" y="196.1" transform="rotate(-90 132 196.1)">38</text>
<text x="132.8" y="193" transform="rotate(-90 132.8 193)">RESET</text>
<text x="135.3" y="196.1" transform="rotate(-90 135.3 196.1)">41</text>
<text x="136.2" y="193" transform="rotate(-90 136.2 193)">OSC1</text>
<text x="137" y="196.1" transform="rotate(-90 137 196.1)">40</text>
<text x="137.9" y="193" transform="rotate(-90 137.9 193)">OSC0</text>
<text x="140.4" y="196.1" transform="rotate(-90 140.4 196.1)">34</text>
<text x="141.2" y="193" transform="rotate(-90 141.2 193)">XOSC0</text>
<text x="142.1" y="196.1" transform="rotate(-90 142.1 196.1)">35</text>
<text x="142.9" y="193" transform="rotate(-90 142.9 193)">GNDX</text>
<text x="143.7" y="196.1" transform="rotate(-90 143.7 196.1)">36</text>
<text x="144.6" y="193" transform="rotate(-90 144.6 193)">XOSC1</text>
<text x="148.8" y="195.3" transform="rotate(-90 148.8 195.3)">3</text>
<text x="149.6" y="193" transform="rotate(-90 149.6 193)">GNDA</text>
<text x="152.1" y="196.1" transform="rotate(-90 152.1 196.1)">12</text>
<text x="153" y="193" transform="rotate(-90 153 193)">GND</text>
<text x="153.8" y="196.1" transform="rotate(-90 153.8 196.1)">27</text>
<text x="154.7" y="193" transform="rotate(-90 154.7 193)">GND</text>
<text x="155.5" y="196.1" transform="rotate(-90 155.5 196.1)">39</text>
<text x="156.4" y="193" transform="rotate(-90 156.4 193)">GND</text>
<text x="157.2" y="196.1" transform="rotate(-90 157.2 196.1)">55</text>
<text x="158" y="193" transform="rotate(-90 158 193)">GND</text>
<text x="62.4" y="209.9" transform="rotate(-90 62.4 209.9)">TARGETRST</text>
<text x="84.2" y="209.3" transform="rotate(-90 84.2 209.3)">ICDI_TCK</text>
<text x="85.9" y="209.5" transform="rotate(-90 85.9 209.5)">ICDI_TMS</text>
<text x="87.6" y="208.7" transform="rotate(-90 87.6 208.7)">ICDI_TDI</text>
<text x="89.3" y="209.5" transform="rotate(-90 89.3 209.5)">ICDI_TDO</text>
<text x="31.3" y="212.8" transform="rotate(-90 31.3 212.8)">PA1/U0TX_VCP_RXD</text>
<text x="33" y="212.8" transform="rotate(-90 33 212.8)">PA0/U0RX_VCP_TXD</text>
<text x="54.8" y="212.8" transform="rotate(-90 54.8 212.8)">DEBUG_PC0/TCK/SWCLK</text>
<text x="56.5" y="212.8" transform="rotate(-90 56.5 212.8)">DEBUG_PC1/TMS/SWDIO</text>
<text x="58.2" y="212.8" transform="rotate(-90 58.2 212.8)">DEBUG_PC3/TDO/SWO</text>
<text x="59.9" y="212.8" transform="rotate(-90 59.9 212.8)">DEBUG_PC2/TDI</text>
<text x="41.5" y="223.7" transform="rotate(-90 41.5 223.7)">DEBUG/VCOM</text>
<text x="106.6" y="227.3" transform="rotate(-90 106.6 227.3)">+3.3V</text>
<text x="124.8" y="223.4" transform="rotate(-90 124.8 223.4)">C34</text>
<text x="126.3" y="223.4" transform="rotate(-90 126.3 223.4)">0.1uF</text>
<text x="128.1" y="223.4" transform="rotate(-90 128.1 223.4)">OMIT</text>
<text x="113.7" y="229.4" transform="rotate(-90 113.7 229.4)">R19</text>
<text x="115.1" y="229.1" transform="rotate(-90 115.1 229.1)">10k</text>
<text x="154.2" y="234.7" transform="rotate(-90 154.2 234.7)">C26</text>
<text x="155.9" y="234.7" transform="rotate(-90 155.9 234.7)">10pF</text>
<text x="121.2" y="243" transform="rotate(-90 121.2 243)">ICDI_RST</text>
<text x="140.8" y="245.2" transform="rotate(-180 140.8 245.2)">0</text>
<text x="144.7" y="243.1" transform="rotate(-90 144.7 243.1)">Y5</text>
<text x="146.3" y="244.5" transform="rotate(-90 146.3 244.5)">16MHz</text>
<text x="154.2" y="244.8" transform="rotate(-90 154.2 244.8)">C25</text>
<text x="155.9" y="244.8" transform="rotate(-90 155.9 244.8)">10pF</text>
<text x="142.1" y="248.5" transform="rotate(-180 142.1 248.5)">R20</text>
</g>
<text font-size="1" fill="#231f20" x="170" y="30.2" transform="rotate(-90 170 30.2)">R</text>
</svg>
